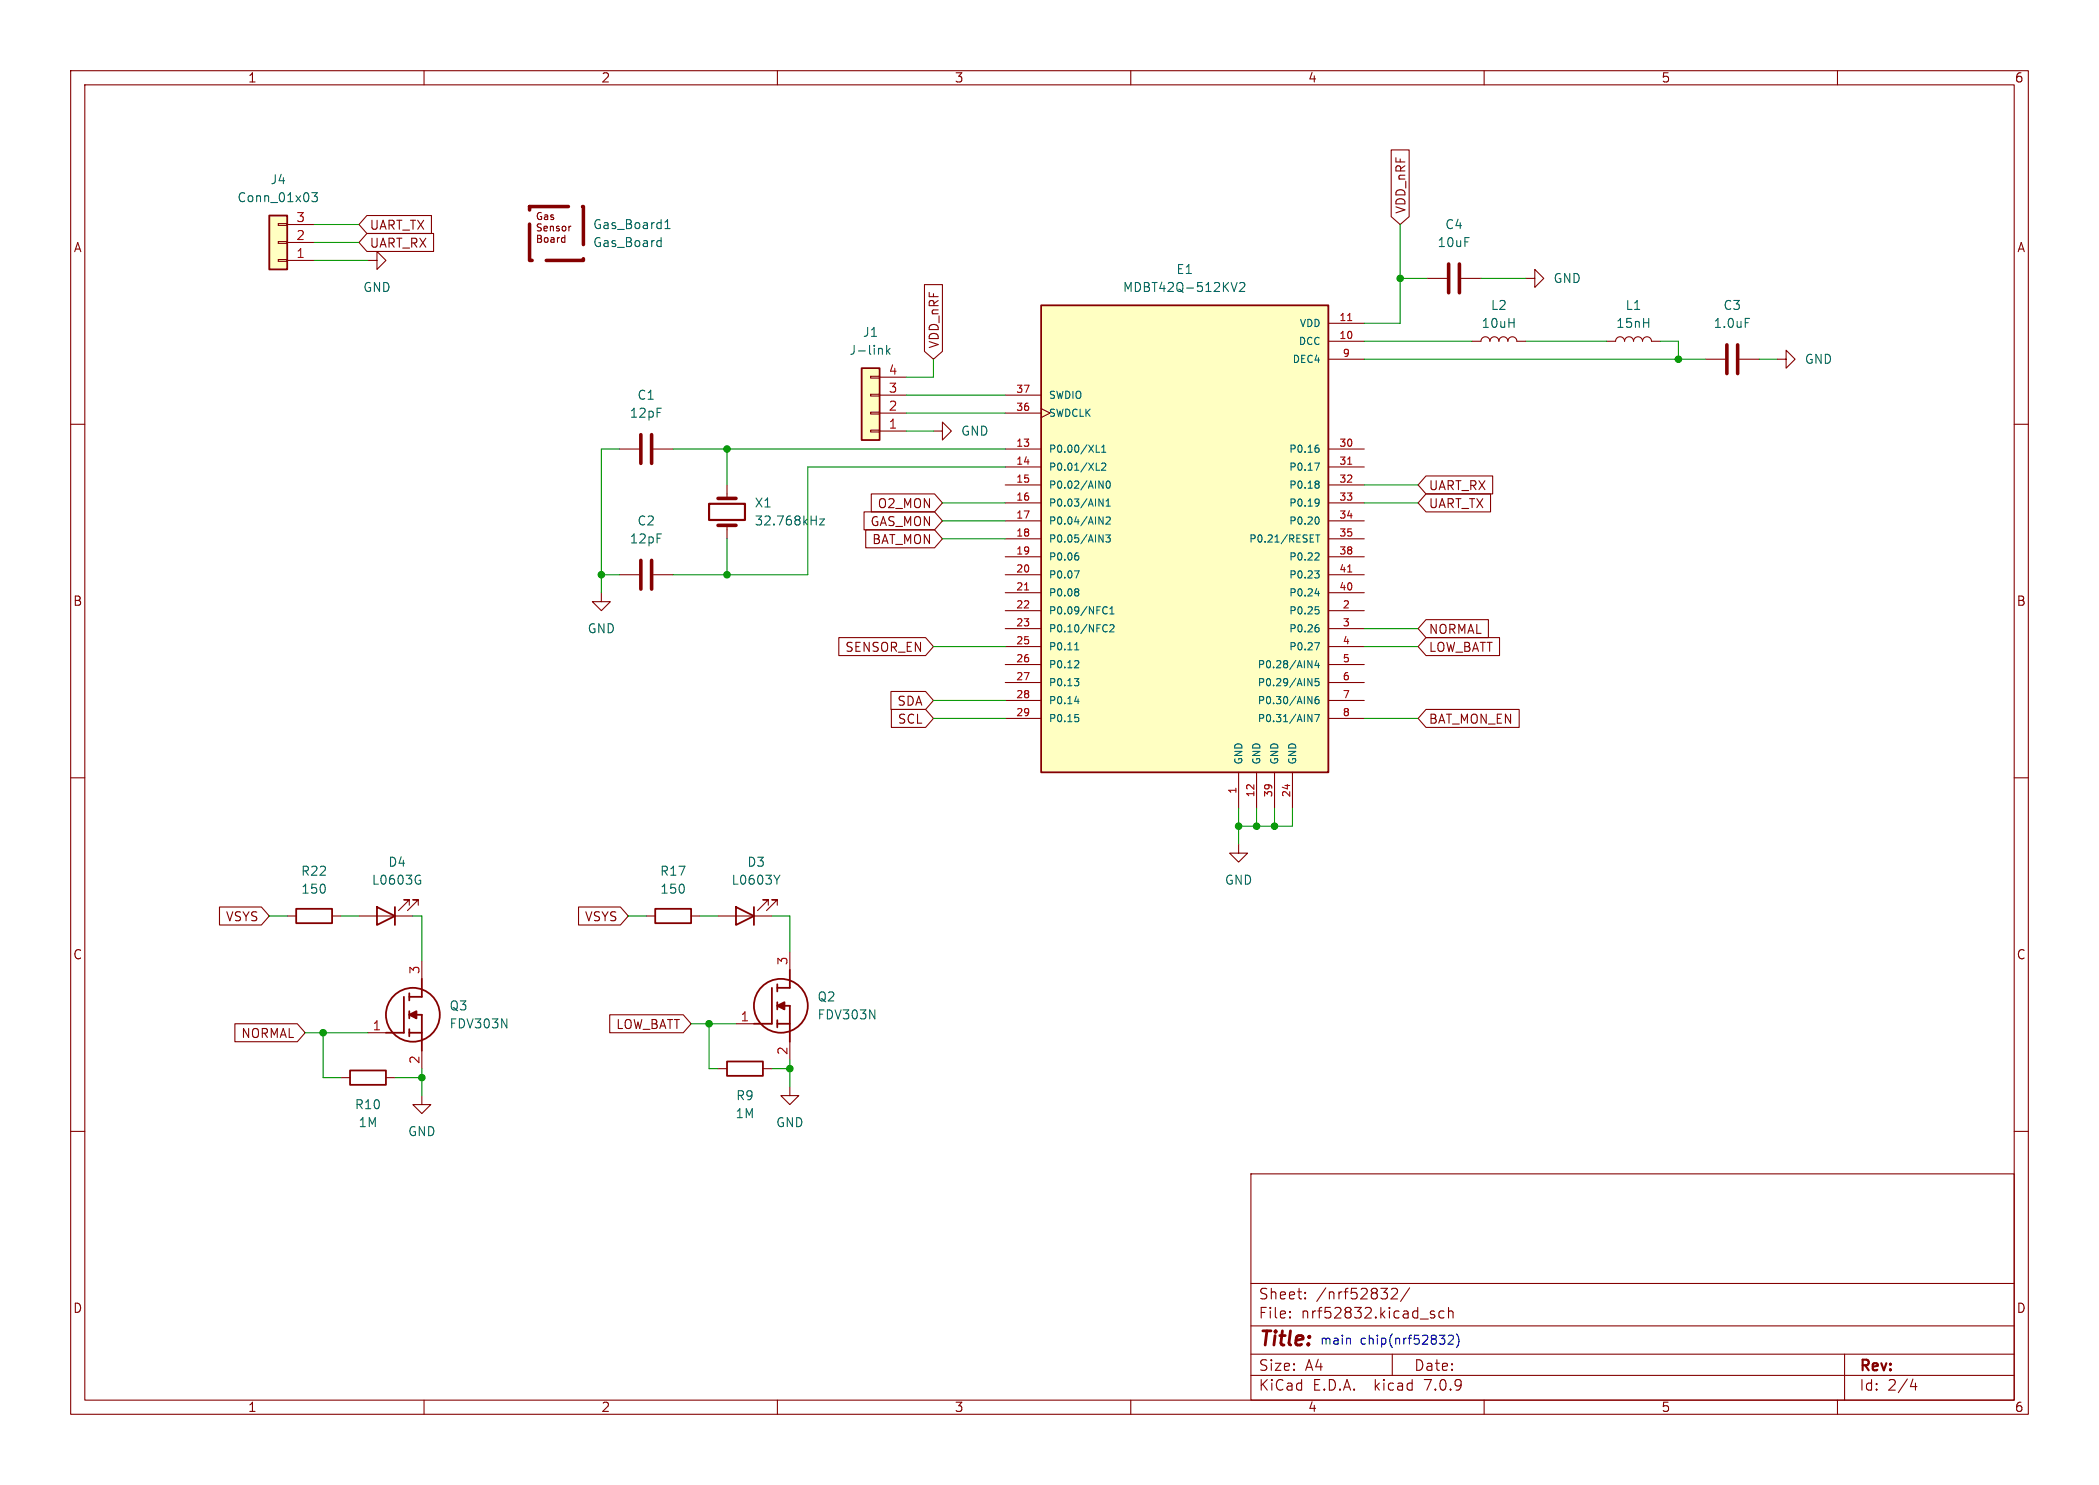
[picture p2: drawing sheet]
<svg xmlns="http://www.w3.org/2000/svg" width="297mm" height="210mm" viewBox="0 0 297 210" stroke-linecap="round" stroke-linejoin="round" font-family="sans-serif">
<g fill="none" stroke="#840000" stroke-width=".15">
<path d="M10 10h277v190h-277zM12 12h273v186h-273zM60 10v2M110 10v2M160 10v2M210 10v2M260 10v2M39.4 31.6h1.2v.3h-1.2zM39.4 34.2h1.2v.2h-1.2zM39.4 36.7h1.2v.3h-1.2zM40.6 36.8h3.8M40.6 34.3h3.8"/>
<path d="M40.6 31.8h3.8M51.9 33h9.4v2.6h-9.4l-1.1-1.3zM51.9 30.5h9.1v2.5h-9.1l-1.1-1.2zM52.1 36.8h1.2v-1.2l1.3 1.2-1.3 1.3v-1.3M79.8 33.6l.1 .1M79.9 33.3v1M79.9 34.2l-.1 .1M80.8 32h-.2M196.8 21.2h2.6v9.4l-1.3 1.2-1.3-1.2zM201.9 39.4h2.8M206.8 39.4h2.7M215.9 39.4h1.3v-1.3l1.2 1.3-1.2 1.2v-1.2"/>
<path d="M10 60h2M123.2 53.2h1.3v.3h-1.3zM123.2 55.8h1.3v.2h-1.3zM123.2 58.3h1.3v.2h-1.3zM124.5 58.4h3.8M124.5 55.9h3.8M124.5 53.3h3.8M130.8 40.3h2.6v9.4l-1.3 1.1-1.3-1.1zM142.2 58.4h5.1M142.2 55.9h5.1M147.3 57.8l1.3 .6-1.3 .7M188 48.3h5"/>
<path d="M188 50.8h5M188 45.7h5M208.3 48.3h1.2a.64 .64 0 0 1 .7-.7 .64 .64 0 0 1 .6 .7 .64 .64 0 0 1 .7-.7 .64 .64 0 0 1 .6 .7 .64 .64 0 0 1 .6-.7 .64 .64 0 0 1 .7 .7 .64 .64 0 0 1 .6-.7 .64 .64 0 0 1 .6 .7h1.3M227.3 48.3h1.3a.64 .64 0 0 1 .6-.7 .64 .64 0 0 1 .7 .7 .64 .64 0 0 1 .6-.7 .64 .64 0 0 1 .6 .7 .64 .64 0 0 1 .7-.7 .64 .64 0 0 1 .6 .7 .64 .64 0 0 1 .6-.7 .64 .64 0 0 1 .7 .7h1.2M241.3 50.8h2.8M246.1 50.8h2.8M251.5 50.8h1.2v-1.3l1.3 1.3-1.3 1.3v-1.3M285 60h2M87.6 63.5h2.8M92.5 63.5h2.7M102.9 68.6v1.9M102.9 74.3v1.9"/>
<path d="M122.3 72.4h9.9l1.1 1.3-1.1 1.2h-9.9zM122.5 74.9h9.7l1.1 1.3-1.1 1.3h-9.7zM123.2 60.8h1.3v.3h-1.3zM123.3 69.8h8.9l1.1 1.3-1.1 1.3h-8.9zM124.5 61h3.8M132.1 61h1.2v-1.3l1.3 1.3-1.3 1.2v-1.2M142.2 63.5h5.1M142.2 66h5.1M142.2 78.7h5.1M142.2 68.6h5.1M142.2 71.1h5.1M142.2 73.7h5.1"/>
<path d="M142.2 76.2h5.1M188 63.5h5M188 66h5M188 78.7h5M188 68.6h5M188 71.1h5M188 73.7h5M188 76.2h5M201.8 67.3h9.4v2.6h-9.4l-1.1-1.3zM201.8 69.8h9.1v2.6h-9.1l-1.1-1.3zM85.1 83.8v1.3h1.3l-1.3 1.3-1.3-1.3h1.3M87.6 81.3h2.8"/>
<path d="M92.5 81.3h2.7M118.7 90.2h12.3l1.1 1.2-1.1 1.3h-12.3zM126.1 97.8h4.9l1.1 1.3-1.1 1.2h-4.9zM142.2 81.3h5.1M142.2 86.4h5.1M142.2 83.8h5.1M142.2 91.4h5.1M142.2 94h5.1M142.2 96.5h5.1M142.2 99.1h5.1M142.2 88.9h5.1M188 81.3h5"/>
<path d="M188 86.4h5M188 83.8h5M188 91.4h5M188 94h5M188 96.5h5M188 99.1h5M188 88.9h5M201.8 90.2h10.4v2.5h-10.4l-1.1-1.3zM201.8 87.6h8.8v2.6h-8.8l-1.1-1.3zM10 110h2M126.1 100.3h4.9l1.1 1.3-1.1 1.3h-4.9zM142.2 101.6h5.1"/>
<path d="M175.3 119.4v1.3h1.2l-1.2 1.2-1.3-1.2h1.3M175.3 109.2v5.1M177.8 109.2v5.1M180.3 109.2v5.1M182.9 109.2v5.1M188 101.6h5M201.8 100.3h13.2v2.6h-13.2l-1.1-1.3zM285 110h2M31.1 128.3h5.9l1.1 1.2-1.1 1.3h-5.9zM40.6 129.5h1.3M47 129.5h1.3M50.8 129.5h7.6"/>
<path d="M57.9 128v-.7h-.8h.8l-1.5 1.5M59.2 128v-.7h-.8h.8l-1.5 1.5M59.7 135.9v2.5M81.9 128.3h5.9l1.1 1.2-1.1 1.3h-5.9zM91.4 129.5h1.3M97.8 129.5h1.3M101.6 129.5h7.6M108.7 128v-.7h-.8h.8l-1.5 1.5M110 128v-.7h-.8h.8l-1.5 1.5M111.8 134.6v2.6M10 160h2M33.2 144.8h8.9l1.1 1.3-1.1 1.2h-8.9z"/>
<path d="M48.3 152.4h1.2M52.1 146.1h2.5M54.6 152.4h1.3M59.7 154.9v1.3h1.3l-1.3 1.3-1.3-1.3h1.3M59.7 148.6v2.5M86.3 143.5h10.4l1.1 1.3-1.1 1.3h-10.4zM101.6 151.1h1.3M104.1 144.8h2.6M107.9 151.1h1.3M111.8 153.7v1.2h1.2l-1.2 1.3-1.3-1.3h1.3M111.8 147.3v2.6M285 160h2"/>
<path d="M177 166h108v32h-108zM60 198v2M110 198v2M160 198v2M177 194.5h108M177 191.5h108M177 187.5h108M177 181.5h108M182.5 186.3h.1l-.1 .1M182.5 186.3v.1M182.5 185.5v.1M182.5 185.5h.1l-.1 .1"/>
<path d="M184.7 183.6v.1M184.7 183.6h-.1l.1 .1M184.7 182.8v.1M184.7 182.8h-.1l.1 .1M196.9 182.3l.2-.1 .5 .1a.41 .41 0 0 1 .1 .5l-.9 .9h.9M197 191.5v3M199.5 182.1l-1.3 2M202.6 185.9l.4 .1v.2l-.2 .2h-.3M202.6 185.4l.4 .1M204.3 185.5l-.4-.1-.3 .3v.4l.1 .2 .2 .1 .4-.1M205 185.5a.37 .37 0 0 1 .6 .1v.8M205 184.9v1.5"/>
<path d="M210 198v2M260 198v2M261 191.5v6.5M270.7 195l-.4 1.1h.9M271 195.6v1"/>
</g>
<path d="M205 37.3v4.1M206.5 37.3v4.1M244.3 48.8v4M245.9 48.8v4M90.7 61.5v4M90.7 79.2v4.1M92.2 61.5v4M92.2 79.2v4.1M101.6 70.5h2.5M101.6 74.3h2.5" fill="none" stroke="#840000" stroke-width=".51"/>
<path d="M100.3 71.2h5.1v2.3h-5.1z" fill="none" stroke="#840000" stroke-width=".3"/>
<g fill="none" stroke="#006464" stroke-width=".15">
<path d="M44.1 27.2h.8l-.4 .5 .3 .2v.5l-.1 .1h-.4l-.2-.1M93.2 34l.3 .1M93.5 33.6v1.3M93.5 34.8l-.3 .1M94.1 32.3h.7M94.1 31.4l.4-.3v1.2M174.2 39.9l.4 1.3 .4-1.3M124.8 49.3l.1 .8M125.5 48.8v1.3M125.6 49.6l.3 .5M125.9 49.3l-.4 .4M175.4 40.1l.2-.2h.3l.2 .2v.2v.2l-.7 .7h.7"/>
<path d="M247 45h.6M116 73.4h.6l-.6 .8h.6M152.4 78.2h.1M152.5 78.6l.1 .2v.2l-.1 .2M155.1 64h.5M155.1 66.5h.5M155.5 68l.6 1v-1M155.5 70.6l.6 1v-1M155.5 73.1l.6 1v-1M155.5 75.6l.6 1.1v-1.1M155.9 64h.6M155.9 63.2l.3-.3v1.1"/>
<path d="M155.9 65.6l.4-.1 .2 .3-.7 .7h.7M156.5 75.6h.6l-.3 .4 .2 .1v.5l-.1 .1-.4-.1M156.5 73.2l.4-.1 .2 .3-.6 .7h.6M156.5 71.6h.6M156.5 70.9l.3-.3v1M156.7 68.1l.1-.1a.54 .54 0 0 1 .3 .5 .54 .54 0 0 1-.3 .5 .68 .68 0 0 1-.1-.9zM186 65.5h.7l-.4 1M186.2 75.6h.5M186.2 78.2h.4l.1 .3-.7 .7h.7M186.3 63.3l.3 .1 .1 .1-.1 .4-.3 .1M186.3 68l.3 .1 .1 .1-.2 .3M186.3 70.6l.3 .1a.67 .67 0 0 1-.2 .9"/>
<path d="M186.3 68.5h.2M186.4 62.9h.2M186.4 73.1a.64 .64 0 0 1 0 1M186.5 68.5l.1 .1 .1 .2-.1 .2h-.3M186.5 75.6v1.1M186.7 71l-.1 .1-.3 .1M152 80.7h.7l-.4 1M152 96h.6l-.3 .4M152.1 91.9h.5M152.1 99.2h.6M152.2 91.1l.2-.2v1M152.5 83.3l.1 .2-.1 .2 .1 .1v.3l-.1 .2"/>
<path d="M152.5 93.4l.1 .2v.3l-.6 .5h.6M152.5 96.4l.1 .1v.3l-.1 .2M152.5 98.8v.7M156.2 85.9l.3-.1 .2 .1M156.5 88.3l.2 .1M156.7 86.7l-.2 .1h-.3M156.7 89.3l-.2 .1M157 86.8h.6M157 88.4l.4-.1 .2 .3-.6 .8h.6M157 86.1l.3-.3v1M185.1 93.4l.5 1v-1M185.1 96l.5 1v-1"/>
<path d="M185.1 98.5l.5 1v-1M186 80.7h.7l-.4 .4 .3 .1 .1 .3-.2 .2h-.3M186 90.9h.7l-.4 1M186.1 83.9h.6M186.1 85.8h.5M186.2 86.2h.3l.2 .2-.1 .4h-.4M186.3 88.7l.3 .1 .1 .1-.1 .4-.3 .1M186.3 93.4l-.2 .7h.6M186.4 88.3h.2M186.6 98.5l-.3 .1a.68 .68 0 0 0 0 .9l.3-.1 .1-.3-.2-.2h-.3l-.1 .2M186.6 83.6v.7M186.6 93.8v.6"/>
<path d="M186.6 96h-.5v.4h.1h.4l.1 .1-.1 .4-.1 .1-.4-.1M152.1 101h.5M152.5 101.4l.1 .2v.3l-.1 .2M185.1 101l.5 1.1v-1.1M186 101h.7l-.4 1.1M59.2 123.8h.3M59.3 124.5h.2v.4l-.2 .1M110.4 123.8l-.5 .6"/>
</g>
<g fill="#ffffc2" stroke="#ffffc2" stroke-width=".14">
<path d="M147.3 43.2h40.7v66h-40.7z"/>
<path d="M121.9 52.1h2.6v10.1h-2.6z"/>
<path d="M38.1 30.5h2.5v7.6h-2.5z"/>
</g>
<g fill="none" stroke="#840000" stroke-width=".25">
<path d="M38.1 30.5h2.5v7.6h-2.5zM121.9 52.1h2.6v10.1h-2.6zM147.3 43.2h40.7v66h-40.7zM41.9 128.5h5.1v2.1h-5.1zM53.3 128.3l2.6 1.2-2.6 1.3zM55.9 128.3v2.5M59.7 138.4v2.6h-1.8M92.7 128.5h5.1v2.1h-5.1zM104.1 128.3l2.6 1.2-2.6 1.3zM106.7 128.3v2.5M109.2 139.7v5.1h-2.5M110 139.2v1"/>
<path d="M111.8 137.2v2.5h-1.8M49.5 151.4h5.1v2h-5.1zM57.1 141v5.1h-2.5M57.9 146.1h1.8M57.9 140.5v1M57.9 143v1M57.9 145.5v1.1M57.9 143.5h1.8v5.1M102.9 150.1h5v2h-5zM110 144.8h1.8M110 141.7v1M110 144.3v1"/>
<path d="M110 142.2h1.8v5.1"/>
<circle cx="58.4" cy="143.5" r="3.8"/>
<circle cx="110.5" cy="142.2" r="3.8"/>
</g>
<path d="M190.7 45.3h.6M190.7 65.7h.6M145 83.4h.6M190.7 80.9h.6" fill="none" stroke="#a90000" stroke-width=".15"/>
<path d="M74.9 29.2h7.6v7.6h-7.6z" fill="none" stroke="#840000" stroke-width=".5" stroke-dasharray="5.5 2"/>
<g fill="#840000" stroke="#840000" stroke-width=".25">
<path d="M57.9 143.5l1-.5v1z"/>
<path d="M110 142.2l1-.5v1z"/>
</g>
<path d="M191 189.3l.1 .8M203.7 188.8h.7l-.4 .5M204.3 189.4l.1 .1v.3l-.1 .2M204.9 188.9l.2-.1h.3l.2 .1 .1 .3-.1 .2-.7 .7h.8M206.1 188.6a1.46 1.46 0 0 1 0 2" fill="none" stroke="#0000c2" stroke-width=".15"/>
<g fill="none" stroke="#009600" stroke-width=".15">
<path d="M44.4 36.8h7.7M44.4 31.8h6.4M44.4 34.3h6.4M198.1 31.8v13.9h-5.1M198.1 39.4h3.8M209.5 39.4h6.4M128.3 55.9h13.9M128.3 58.4h13.9M132.1 50.8v2.5h-3.8M193 48.3h15.3M193 50.8h48.3M215.9 48.3h11.4"/>
<path d="M234.9 48.3h2.6v2.5M248.9 50.8h2.6M87.6 63.5h-2.5v20.3M95.2 63.5h47M102.9 63.5v5.1M102.9 76.2v5.1M128.3 61h3.8M133.3 71.1h8.9M133.3 73.7h8.9M133.3 76.2h8.9M142.2 66h-27.9v15.3h-19.1M193 68.6h7.7"/>
<path d="M193 71.1h7.7M85.1 81.3h2.5M132.1 91.4h10.1M132.1 99.1h10.1M193 91.4h7.7M193 88.9h7.7M132.1 101.6h10.1M175.3 114.3v5.1M177.8 114.3v2.5M180.3 114.3v2.5M182.9 114.3v2.5h-7.6M193 101.6h7.7"/>
<path d="M38.1 129.5h2.5M48.3 129.5h2.5M58.4 129.5h1.3v6.4M88.9 129.5h2.5M99.1 129.5h2.5M109.2 129.5h2.6v5.1M43.2 146.1h8.9M45.7 146.1v6.3h2.6M55.9 152.4h3.8M59.7 151.1v3.8M97.8 144.8h6.3M100.3 144.8v6.3h1.3"/>
<path d="M109.2 151.1h2.6M111.8 149.9v3.8"/>
</g>
<g fill="#009600" stroke="#009600" stroke-width=".15">
<circle cx="175.3" cy="116.8" r=".46"/>
<circle cx="180.3" cy="116.8" r=".46"/>
<circle cx="177.8" cy="116.8" r=".46"/>
<circle cx="102.9" cy="63.5" r=".46"/>
<circle cx="102.9" cy="81.3" r=".46"/>
<circle cx="85.1" cy="81.3" r=".46"/>
<circle cx="59.7" cy="152.4" r=".46"/>
<circle cx="100.3" cy="144.8" r=".46"/>
<circle cx="111.8" cy="151.1" r=".46"/>
<circle cx="45.7" cy="146.1" r=".46"/>
<circle cx="237.5" cy="50.8" r=".46"/>
<circle cx="198.1" cy="39.4" r=".46"/>
</g>
<text font-size="2.8" fill="#840000" x="178" y="190.9">Title:</text>
<g font-size="2.1" fill="#840000">
<text x="178" y="184">Sheet:</text>
<text x="186.2" y="184">/nrf52832/</text>
<text x="178" y="186.7">File:</text>
<text x="184.1" y="186.7">nrf52832.kicad_sch</text>
<text x="178" y="196.9">KiCad</text>
<text x="178" y="194.1">Size:</text>
<text x="184.7" y="194.1">A4</text>
<text x="185.7" y="196.9">E.D.A.</text>
<text x="194.6" y="196.9">kicad</text>
<text x="200" y="194.1">Date:</text>
<text x="201.8" y="196.9">7.0.9</text>
<text x="263" y="194.3">Rev:</text>
<text x="263" y="196.9">Id:</text>
<text x="267.1" y="196.9">2/4</text>
</g>
<g font-size="1.8" fill="#840000">
<text x="35" y="11.9">1</text>
<text x="85" y="11.9">2</text>
<text x="135" y="11.9">3</text>
<text x="185" y="11.9">4</text>
<text x="235" y="11.9">5</text>
<text x="285" y="11.9">6</text>
<text x="10.3" y="35.9">A</text>
<text x="52.2" y="35.2">UART_RX</text>
<text x="52.2" y="32.7">UART_TX</text>
<text x="199.1" y="30.3" transform="rotate(-90 199.1 30.3)">VDD_nRF</text>
<text x="285.3" y="35.9">A</text>
<text x="133" y="49.4" transform="rotate(-90 133 49.4)">VDD_nRF</text>
<text x="202.1" y="69.5">UART_RX</text>
<text x="123.1" y="74.6">GAS_MON</text>
<text x="123.3" y="77.2">BAT_MON</text>
<text x="124.1" y="72.1">O2_MON</text>
<text x="202.1" y="72.1">UART_TX</text>
<text x="10.3" y="85.9">B</text>
<text x="202.1" y="89.9">NORMAL</text>
<text x="285.3" y="85.9">B</text>
<text x="119.5" y="92.4">SENSOR_EN</text>
<text x="202.1" y="92.4">LOW_BATT</text>
<text x="126.9" y="100">SDA</text>
<text x="126.9" y="102.6">SCL</text>
<text x="202.1" y="102.6">BAT_MON_EN</text>
<text x="31.9" y="130.5">VSYS</text>
<text x="82.7" y="130.5">VSYS</text>
<text x="10.3" y="135.9">C</text>
<text x="285.3" y="135.9">C</text>
<text x="34" y="147">NORMAL</text>
<text x="87.1" y="145.7">LOW_BATT</text>
<text x="10.3" y="185.9">D</text>
<text x="285.3" y="185.9">D</text>
<text x="35" y="199.9">1</text>
<text x="85" y="199.9">2</text>
<text x="135" y="199.9">3</text>
<text x="185" y="199.9">4</text>
<text x="235" y="199.9">5</text>
<text x="285" y="199.9">6</text>
</g>
<g font-size="1.8" fill="#006464">
<text x="33.5" y="28.8">Conn_01x03</text>
<text x="38.2" y="26.3">J4</text>
<text x="83.8" y="35.2">Gas_Board</text>
<text x="83.8" y="32.6">Gas_Board1</text>
<text x="203.3" y="35.2">10uF</text>
<text x="204.4" y="32.6">C4</text>
<text x="51.3" y="41.5">GND</text>
<text x="158.8" y="41.5">MDBT42Q-512KV2</text>
<text x="166.4" y="39">E1</text>
<text x="219.7" y="40.2">GND</text>
<text x="122" y="47.9">J1</text>
<text x="209.5" y="46.6">10uH</text>
<text x="210.9" y="44">L2</text>
<text x="228.6" y="46.6">15nH</text>
<text x="229.9" y="44">L1</text>
<text x="242.4" y="46.6">1.0uF</text>
<text x="243.8" y="44">C3</text>
<text x="120.1" y="50.4">J-link</text>
<text x="255.3" y="51.7">GND</text>
<text x="89" y="59.3">12pF</text>
<text x="90.1" y="56.7">C1</text>
<text x="135.9" y="61.8">GND</text>
<text x="106.7" y="72">X1</text>
<text x="89" y="77.1">12pF</text>
<text x="90.1" y="74.5">C2</text>
<text x="106.7" y="74.5">32.768kHz</text>
<text x="83.1" y="89.8">GND</text>
<text x="42.5" y="124.1">R22</text>
<text x="52.5" y="125.3">L0603G</text>
<text x="54.9" y="122.8">D4</text>
<text x="93.3" y="124.1">R17</text>
<text x="103.4" y="125.3">L0603Y</text>
<text x="105.7" y="122.8">D3</text>
<text x="173.2" y="125.3">GND</text>
<text x="42.5" y="126.6">150</text>
<text x="93.3" y="126.6">150</text>
<text x="63.5" y="143.1">Q3</text>
<text x="115.6" y="141.8">Q2</text>
<text x="63.5" y="145.6">FDV303N</text>
<text x="115.6" y="144.4">FDV303N</text>
<text x="104.1" y="155.8">R9</text>
<text x="50.1" y="157.1">R10</text>
<text x="50.6" y="159.6">1M</text>
<text x="57.7" y="160.9">GND</text>
<text x="104" y="158.3">1M</text>
<text x="109.7" y="159.6">GND</text>
</g>
<g font-size="1.8" fill="#a90000">
<text x="41.8" y="34">2</text>
<text x="41.8" y="31.5">3</text>
<text x="41.8" y="36.6">1</text>
<text x="125.7" y="53.1">4</text>
<text x="125.7" y="58.2">2</text>
<text x="125.7" y="55.6">3</text>
<text x="125.7" y="60.7">1</text>
<text x="59.4" y="137.9" transform="rotate(-90 59.4 137.9)">3</text>
<text x="111.5" y="136.6" transform="rotate(-90 111.5 136.6)">3</text>
<text x="52.6" y="145.8">1</text>
<text x="104.7" y="144.5">1</text>
<text x="111.5" y="149.3" transform="rotate(-90 111.5 149.3)">2</text>
<text x="59.4" y="150.6" transform="rotate(-90 59.4 150.6)">2</text>
</g>
<g font-size="1.8" fill="#0000c2">
<text x="186.7" y="190.2">main</text>
<text x="192.5" y="190.2">chip(nrf52832)</text>
</g>
<g font-size="1.4" fill="#840000">
<text x="75.7" y="31.5">Gas</text>
<text x="75.7" y="33.1">Sensor</text>
<text x="75.7" y="34.7">Board</text>
</g>
<g font-size="1.4" fill="#006464">
<text x="183.8" y="46.5">VDD</text>
<text x="182.8" y="51.5">DEC4</text>
<text x="183.6" y="49">DCC</text>
<text x="148.3" y="59.2">SWDCLK</text>
<text x="148.3" y="56.6">SWDIO</text>
<text x="148.3" y="64.2">P0.00/XL1</text>
<text x="182.3" y="64.2">P0.16</text>
<text x="148.3" y="66.8">P0.01/XL2</text>
<text x="148.3" y="69.3">P0.02/AIN0</text>
<text x="148.3" y="71.9">P0.03/AIN1</text>
<text x="182.3" y="66.8">P0.17</text>
<text x="182.3" y="69.3">P0.18</text>
<text x="182.3" y="71.9">P0.19</text>
<text x="148.3" y="74.4">P0.04/AIN2</text>
<text x="148.3" y="76.9">P0.05/AIN3</text>
<text x="176.6" y="76.9">P0.21/RESET</text>
<text x="182.3" y="74.4">P0.20</text>
<text x="148.3" y="79.5">P0.06</text>
<text x="148.3" y="82">P0.07</text>
<text x="182.3" y="79.5">P0.22</text>
<text x="182.3" y="82">P0.23</text>
<text x="148.3" y="84.6">P0.08</text>
<text x="148.3" y="87.1">P0.09/NFC1</text>
<text x="148.3" y="89.6">P0.10/NFC2</text>
<text x="182.3" y="87.1">P0.25</text>
<text x="182.3" y="89.6">P0.26</text>
<text x="182.3" y="84.6">P0.24</text>
<text x="148.3" y="92.2">P0.11</text>
<text x="148.3" y="94.7">P0.12</text>
<text x="177.8" y="94.7">P0.28/AIN4</text>
<text x="182.3" y="92.2">P0.27</text>
<text x="148.3" y="97.3">P0.13</text>
<text x="148.3" y="99.8">P0.14</text>
<text x="177.8" y="97.3">P0.29/AIN5</text>
<text x="177.8" y="99.8">P0.30/AIN6</text>
<text x="148.3" y="102.3">P0.15</text>
<text x="177.8" y="102.3">P0.31/AIN7</text>
<text x="176" y="108.2" transform="rotate(-90 176 108.2)">GND</text>
<text x="178.5" y="108.2" transform="rotate(-90 178.5 108.2)">GND</text>
<text x="181.1" y="108.2" transform="rotate(-90 181.1 108.2)">GND</text>
<text x="183.6" y="108.2" transform="rotate(-90 183.6 108.2)">GND</text>
</g>
<g font-size="1.4" fill="#a90000">
<text x="189.4" y="45.5">11</text>
<text x="189.4" y="48">10</text>
<text x="189.9" y="50.5">9</text>
<text x="143.7" y="58.2">36</text>
<text x="143.7" y="55.6">37</text>
<text x="143.7" y="63.2">13</text>
<text x="143.7" y="65.8">14</text>
<text x="189.4" y="63.2">30</text>
<text x="189.4" y="65.8">31</text>
<text x="143.7" y="68.3">15</text>
<text x="143.7" y="70.9">16</text>
<text x="189.4" y="68.3">32</text>
<text x="189.4" y="70.9">33</text>
<text x="143.7" y="73.4">17</text>
<text x="143.7" y="75.9">18</text>
<text x="189.4" y="73.4">34</text>
<text x="189.4" y="75.9">35</text>
<text x="143.7" y="78.5">19</text>
<text x="143.7" y="81">20</text>
<text x="143.7" y="83.6">21</text>
<text x="189.4" y="78.5">38</text>
<text x="189.4" y="83.6">40</text>
<text x="189.4" y="81">41</text>
<text x="143.7" y="86.1">22</text>
<text x="143.7" y="88.6">23</text>
<text x="189.9" y="86.1">2</text>
<text x="189.9" y="88.6">3</text>
<text x="143.7" y="91.2">25</text>
<text x="143.7" y="93.7">26</text>
<text x="189.9" y="91.2">4</text>
<text x="189.9" y="93.7">5</text>
<text x="143.7" y="96.3">27</text>
<text x="143.7" y="98.8">28</text>
<text x="143.7" y="101.3">29</text>
<text x="189.9" y="96.3">6</text>
<text x="189.9" y="98.8">7</text>
<text x="189.9" y="101.3">8</text>
<text x="175" y="112.4" transform="rotate(-90 175 112.4)">1</text>
<text x="177.5" y="112.9" transform="rotate(-90 177.5 112.9)">12</text>
<text x="180.1" y="112.9" transform="rotate(-90 180.1 112.9)">39</text>
<text x="182.6" y="112.9" transform="rotate(-90 182.6 112.9)">24</text>
</g>
</svg>
